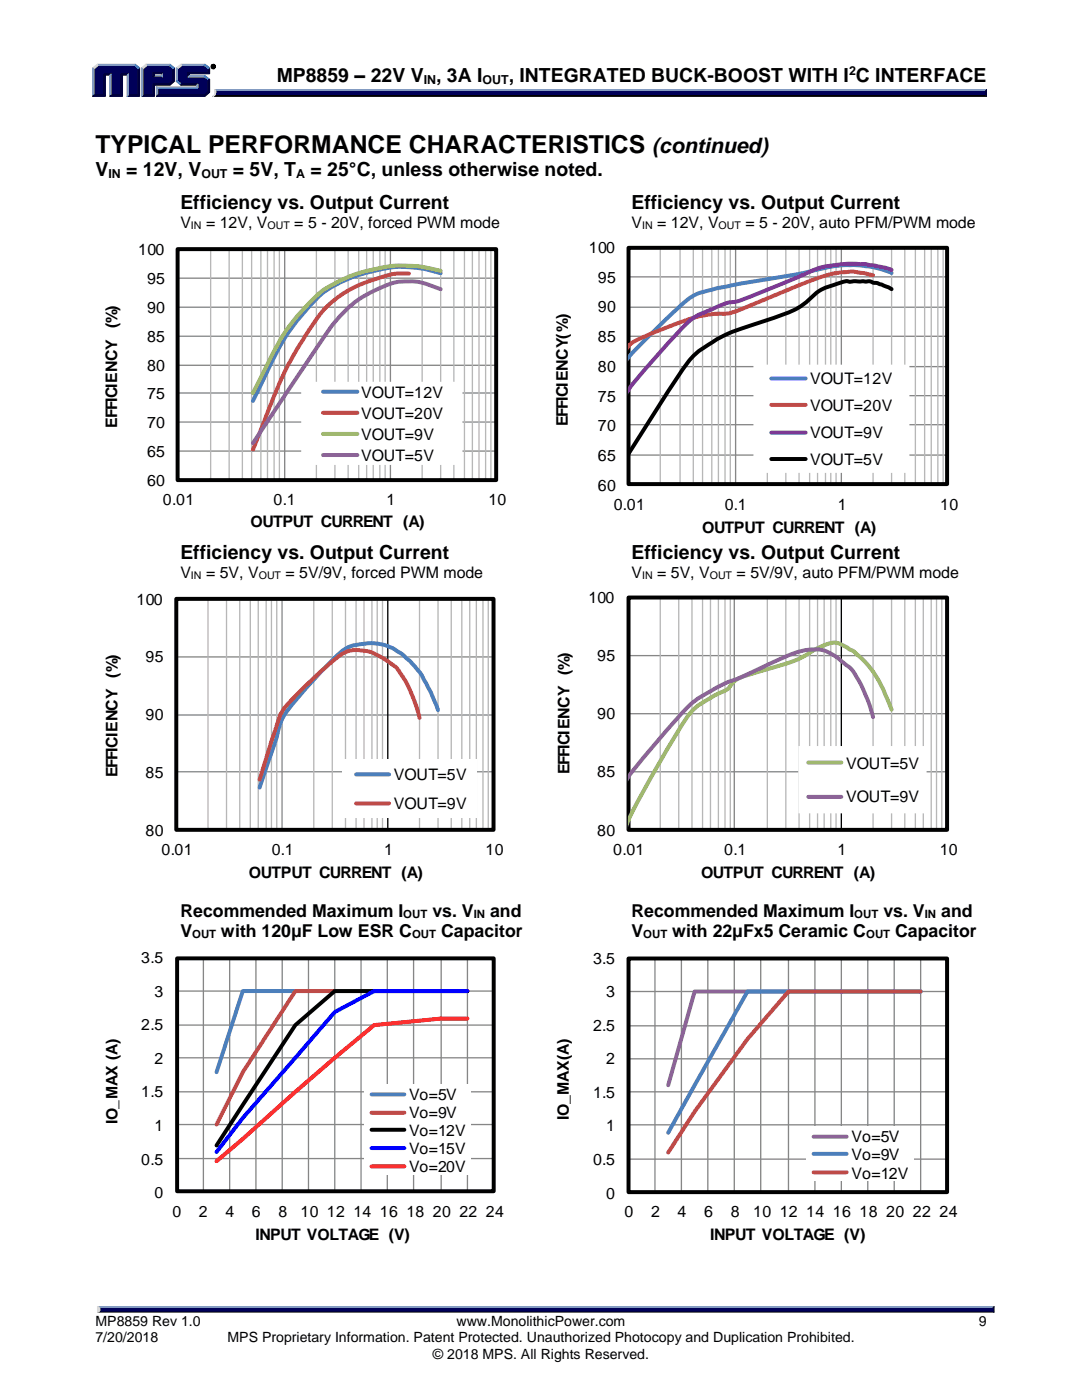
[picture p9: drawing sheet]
<svg xmlns="http://www.w3.org/2000/svg" width="216mm" height="279mm" viewBox="0 0 216 279" stroke-linecap="round" stroke-linejoin="round" font-family="sans-serif">
<g fill="#000" stroke="#000" stroke-width=".2">
<path d="M43 18.6h153.5l.4 .6h-154.4a.55 .55 0 0 0 .5-.6zM19.9 261.3h178.1l.4 .7h-178.9z"/>
<path d="M42.1 13.3a.45 .45 0 0 1 .9 0 .45 .45 0 0 1-.9 0zM42.2 13.2a.36 .36 0 0 0 .7 0 .36 .36 0 0 0-.7 0zM42.4 13.1h.4l-.2 .2 .2 .2-.3-.2-.1 .2zM42.5 13.1l.1 .2v-.1z"/>
</g>
<g fill="#7f99bf" stroke="#7f99bf" stroke-width=".2">
<path d="M19.5 260.7h178.9l-.4 .6h-178.1z"/>
<path d="M42.9 17.9h154l-.4 .7h-153.5z"/>
<path d="M30.8 15.1h1.4l.3 .3h-1.9z"/>
<path d="M36.1 12.8h4.8l-.2 .3h-4.4z"/>
<path d="M35.2 13.5l.2 .3v2.3l-.2 .2z"/>
<path d="M31.2 17.3h8v-.3l.3-.3v.9h-8z"/>
<path d="M31.2 17.3l.3 .3v1.4l-.3 .2z"/>
<path d="M37.8 15.1h3.1l-.2 .3h-3.2z"/>
<path d="M29.1 12.8h4.8l-.2 .3h-4.4z"/>
<path d="M28.2 13.5l.3 .3v5.2l-.3 .2z"/>
<path d="M32.2 14.7l.3-.2v.9l-.3-.3z"/>
<path d="M19.4 12.8h7.6l-.2 .3h-7.2z"/>
<path d="M18.5 13.5l.3 .3v5.2l-.3 .2z"/>
<path d="M22.2 14.7v4.3l-.3 .2v-4.2z"/>
<path d="M25.4 15l.2-.3v4.3l-.2 .2z"/>
</g>
<g fill="#000026" stroke="#000026" stroke-width=".2">
<path d="M198.4 260.7v1.3l-.4-.4v-.5z"/>
<path d="M196.9 17.9v1.3l-.4-.3v-.6z"/>
<path d="M36.3 16.7h3.2l-.3 .3h-3.1z"/>
<path d="M37.5 14.5h4.1v-.7l.2-.3v1.2h-4v.4l-.3 .3z"/>
<path d="M31.2 19.2l.3-.2h9.2l.9-.7v-2.3l.2-.2v2.6l-.9 .8z"/>
<path d="M30.6 16.7h3.1l.8-.6v-2.3l.3-.3v2.8l-.9 .7h-3.1v2.2h-2.6l.3-.2h2.1z"/>
<path d="M30.6 14.5h1.9l-.3 .2h-1.4v.4l-.2 .3z"/>
<path d="M27.6 13.8l.3-.3v5.7h-2.5l.2-.2h2z"/>
<path d="M20.8 14.7h1.4l-.3 .3h-.9v4.2h-2.5l.3-.2h2z"/>
<path d="M24.2 14.7h1.4l-.2 .3h-1v4.2h-2.5l.3-.2h2z"/>
</g>
<g fill="#000059" stroke="#000059" stroke-width=".2">
<path d="M19.9 261.1h178.1v.5h-178.1z"/>
<path d="M43.1 18.3h153.4v.6h-153.5z"/>
<path d="M18.8 13.8l.8-.7h7.2l.8 .7v5.2h-2v-4.3h-1.4v4.3h-2v-4.3h-1.4v4.3h-2z"/>
<path d="M28.5 13.8l.8-.7h2.2v1.4h-.9v.9h1.9v-.9h-1.3v-1.4h2.5l.8 .7v2.3l-.8 .6h-3.1v2.3h-2.1z"/>
<path d="M31.4 17.6h8v-.9h-3.1l-.9-.6v-2.3l.9-.7h4.4l.9 .7v.7h-4.1v.9h3.2l.9 .6v2.3l-.9 .7h-9.3z"/>
</g>
<g fill="#d9d9d9" stroke="#d9d9d9" stroke-width=".2">
<path d="M19.5 260.7l.4 .4v.5l-.4 .4z"/>
<path d="M42.9 17.9a.87 .87 0 0 1-.4 1.3h-.1l.5-.5z"/>
<path d="M35.2 13.5l.9-.7 .2 .3-.9 .7z"/>
<path d="M28.2 13.5l.9-.7 .2 .3-.8 .7z"/>
<path d="M18.5 13.5l.9-.7 .2 .3-.8 .7z"/>
</g>
<g fill="#195999" stroke="#195999" stroke-width=".2">
<path d="M35.2 16.3l.2-.2 .9 .6-.2 .3z"/>
<path d="M40.9 15.1l.9 .7-.2 .2-.9-.6z"/>
<path d="M33.9 12.8l.9 .7-.3 .3-.8-.7z"/>
<path d="M27 12.8l.9 .7-.3 .3-.8-.7z"/>
<path d="M40.9 12.8l.9 .7-.2 .3-.9-.7z"/>
</g>
<path d="M35.4 55.5h63.6M56.8 49.7v46.1M77.9 49.7v46.1M35.4 61.3h63.6M35.4 67.1h63.6M35.4 72.9h63.6M35.4 78.4h63.6M35.4 84.2h63.6M35.4 90h63.6M35.4 95.8v-46.1h63.6v46.1" fill="none" stroke="#868686" stroke-width=".26"/>
<g fill="none" stroke="#b7b7b7" stroke-width=".26">
<path d="M42 49.7v46.1M45.7 49.7v46.1M48.4 49.7v46.1M50.2 49.7v46.1M52.1 49.7v46.1M53.4 49.7v46.1M54.7 49.7v46.1M55.8 49.7v46.1M63.1 49.7v46.1M66.8 49.7v46.1M69.5 49.7v46.1M71.6 49.7v46.1"/>
<path d="M73.2 49.7v46.1M74.5 49.7v46.1M75.8 49.7v46.1M76.9 49.7v46.1M84.2 49.7v46.1M87.9 49.7v46.1M90.6 49.7v46.1M92.7 49.7v46.1M94.3 49.7v46.1M95.6 49.7v46.1M96.9 49.7v46.1M98 49.7v46.1"/>
</g>
<path d="M35.4 49.7h63.6v46.1h-63.6z" fill="none" stroke="#000" stroke-width=".79" stroke-linecap="butt"/>
<path d="M35.4 49.7v46.1h63.6" fill="none" stroke="#000" stroke-width=".26"/>
<path d="M87.9 54.5a24.1 24.1 0 0 0-15.7 .2 23.8 23.8 0 0 0-8.5 4.3 46 46 0 0 0-10.6 15.6l-2.6 5.4" fill="none" stroke="#4a7ebb" stroke-width=".79"/>
<path d="M81.6 54.6h-.6a13.2 13.2 0 0 0-6.2 1.1 21.6 21.6 0 0 0-13.3 10.4 75.1 75.1 0 0 0-8.6 17.5l-2.4 6.2" fill="none" stroke="#be4b48" stroke-width=".79"/>
<path d="M87.9 54.1a27.4 27.4 0 0 0-16.4 .4l-.8 .3a22 22 0 0 0-9.9 6.7 43.9 43.9 0 0 0-8.2 12.8l-2.1 4.1" fill="none" stroke="#98b954" stroke-width=".79"/>
<path d="M87.9 57.7l-.6-.2a13.5 13.5 0 0 0-13 .7 26.2 26.2 0 0 0-10.6 10.4l-13.2 19.8" fill="none" stroke="#7d60a0" stroke-width=".79"/>
<path d="M60.1 76.2h32.2v16.6h-32.2z" fill-rule="evenodd" fill="#fff"/>
<path d="M177.9 54.5l-3.2-1.1-3.7-.5a25.7 25.7 0 0 0-9.3 1.2l-4.1 .9-10.7 1.7a50.5 50.5 0 0 0-8.2 2.1 45.3 45.3 0 0 0-8.1 7.2l-5.4 5.5M64.5 78.2h6.8" fill="none" stroke="#4a7ebb" stroke-width=".79"/>
<path d="M174.2 54.9l-2-.4a17.9 17.9 0 0 0-10.5 1.5l-12.5 5.2a11 11 0 0 1-6.5 1.4 28.2 28.2 0 0 0-9.3 2.6 37.7 37.7 0 0 0-7.7 3.5l-.5 .6M64.5 82.4h6.8" fill="none" stroke="#be4b48" stroke-width=".79"/>
<path d="M64.5 86.6h6.8" fill="none" stroke="#98b954" stroke-width=".79"/>
<path d="M64.5 90.8h6.8" fill="none" stroke="#7d60a0" stroke-width=".79"/>
<path d="M125.4 55.3h63.6M146.8 49.5v47.1M167.9 49.5v47.1M125.4 61.3h63.6M125.4 67.1h63.6M125.4 73.2h63.6M125.4 79h63.6M125.4 84.8h63.6M125.4 90.8h63.6M125.4 96.6v-47.1h63.6v47.1" fill="none" stroke="#868686" stroke-width=".26"/>
<g fill="none" stroke="#b7b7b7" stroke-width=".26">
<path d="M131.7 49.5v47.1M135.7 49.5v47.1M138.3 49.5v47.1M140.2 49.5v47.1M142 49.5v47.1M143.4 49.5v47.1M144.7 49.5v47.1M145.7 49.5v47.1M153.1 49.5v47.1M156.8 49.5v47.1M159.4 49.5v47.1M161.6 49.5v47.1"/>
<path d="M163.1 49.5v47.1M164.7 49.5v47.1M165.8 49.5v47.1M166.8 49.5v47.1M174.2 49.5v47.1M177.9 49.5v47.1M180.5 49.5v47.1M182.7 49.5v47.1M184.5 49.5v47.1M185.8 49.5v47.1M187.1 49.5v47.1M188.2 49.5v47.1"/>
</g>
<path d="M125.4 49.5h63.6v47.1h-63.6z" fill="none" stroke="#000" stroke-width=".79" stroke-linecap="butt"/>
<path d="M125.4 49.5v47.1h63.6" fill="none" stroke="#000" stroke-width=".26"/>
<path d="M177.9 53.9l-1.3-.5-1.9-.4-2.1-.3h-1.2a23 23 0 0 0-9.2 1.3l-9.9 4.2a24.5 24.5 0 0 1-6.3 2.1 18.3 18.3 0 0 0-4.8 1.8 11.3 11.3 0 0 0-5.4 3.7l-7.4 8.3-2.1 2.4-1.1 1.6" fill="none" stroke="#7030a0" stroke-width=".79"/>
<path d="M177.9 57.7l-2-.9-1.5-.4a6.1 6.1 0 0 0-3-.2h-1.6a3.9 3.9 0 0 0-2.8 .5 10.3 10.3 0 0 0-5.6 3.1 16.6 16.6 0 0 1-6.8 3.6l-3.4 1.1a31.6 31.6 0 0 0-12.5 6.2 62.8 62.8 0 0 0-7 9.9l-6.5 10.2" fill="none" stroke="#000" stroke-width=".79"/>
<path d="M150.3 72.8h31.2v21.6h-31.2z" fill-rule="evenodd" fill="#fff"/>
<path d="M153.9 75.5h6.9M87.4 141.7l-1.3-3.1-.7-1.4a16.1 16.1 0 0 0-8.3-8.3 10.9 10.9 0 0 0-5.9-.2 7.5 7.5 0 0 0-4.6 2.7l-3.6 3.8a55.2 55.2 0 0 0-6.8 8.5l-1.3 4.3-3.1 9.2" fill="none" stroke="#4a7ebb" stroke-width=".79"/>
<path d="M153.9 80.8h6.9M83.7 143.3a24 24 0 0 0-4.9-10.3l-1.2-.9a10.2 10.2 0 0 0-7.1-2.4 9.1 9.1 0 0 0-4.9 2.9l-2 1.8a60.3 60.3 0 0 0-7.4 7.7l-.5 1.1-3.9 12.4" fill="none" stroke="#be4b48" stroke-width=".79"/>
<path d="M153.9 86.3h6.9" fill="none" stroke="#7030a0" stroke-width=".79"/>
<path d="M153.9 91.6h6.9" fill="none" stroke="#000" stroke-width=".79"/>
<path d="M56.3 119.5v46.1M35.2 131.1h63.3M35.2 142.7h63.3M35.2 154h63.3M35.2 165.6v-46.1h63.3v46.1" fill="none" stroke="#868686" stroke-width=".26"/>
<g fill="none" stroke="#b7b7b7" stroke-width=".26">
<path d="M41.5 119.5v46.1M45.2 119.5v46.1M47.8 119.5v46.1M49.9 119.5v46.1M51.5 119.5v46.1M53.1 119.5v46.1M54.2 119.5v46.1M55.2 119.5v46.1M62.6 119.5v46.1M66.3 119.5v46.1M68.9 119.5v46.1M71 119.5v46.1"/>
<path d="M72.6 119.5v46.1M74.2 119.5v46.1M75.3 119.5v46.1M76.3 119.5v46.1M83.7 119.5v46.1M87.4 119.5v46.1M90 119.5v46.1M92.1 119.5v46.1M93.7 119.5v46.1M95.1 119.5v46.1M96.4 119.5v46.1M97.4 119.5v46.1"/>
</g>
<path d="M35.2 119.5h63.3v46.1h-63.3z" fill="none" stroke="#000" stroke-width=".79" stroke-linecap="butt"/>
<path d="M77.4 119.5v46.1M35.2 165.6h63.3" fill="none" stroke="#000" stroke-width=".26"/>
<path d="M68.3 151.5h26.9v11.6h-26.9z" fill-rule="evenodd" fill="#fff"/>
<path d="M71 154.5h6.6" fill="none" stroke="#4a7ebb" stroke-width=".79"/>
<path d="M71 160.3h6.6" fill="none" stroke="#be4b48" stroke-width=".79"/>
<path d="M146.5 119.3v46.3M125.4 130.8h63.6M125.4 142.4h63.6M125.4 154h63.6M125.4 165.6v-46.3h63.6v46.3" fill="none" stroke="#868686" stroke-width=".26"/>
<g fill="none" stroke="#b7b7b7" stroke-width=".26">
<path d="M131.7 119.3v46.3M135.4 119.3v46.3M138.1 119.3v46.3M140.2 119.3v46.3M141.8 119.3v46.3M143.3 119.3v46.3M144.7 119.3v46.3M145.7 119.3v46.3M153.1 119.3v46.3M156.8 119.3v46.3M159.4 119.3v46.3M161.6 119.3v46.3"/>
<path d="M163.1 119.3v46.3M164.5 119.3v46.3M165.8 119.3v46.3M166.8 119.3v46.3M174.2 119.3v46.3M177.9 119.3v46.3M180.5 119.3v46.3M182.7 119.3v46.3M184.2 119.3v46.3M185.8 119.3v46.3M186.9 119.3v46.3M187.9 119.3v46.3"/>
</g>
<path d="M125.4 119.3h63.6v46.3h-63.6z" fill="none" stroke="#000" stroke-width=".79" stroke-linecap="butt"/>
<path d="M167.9 119.3v46.3M125.4 165.6h63.6" fill="none" stroke="#000" stroke-width=".26"/>
<path d="M177.9 141.6l-1.6-4-.9-1.7-1.3-2.1-1.7-2a13.4 13.4 0 0 0-3.9-2.9 3.6 3.6 0 0 0-4-.1l-1.7 .7a22.5 22.5 0 0 1-8.3 3.6 48.2 48.2 0 0 0-7.6 2.6l-.5 .4a4.8 4.8 0 0 1-3.2 2.4l-.5 .3a19.6 19.6 0 0 0-4.9 3.4 186.1 186.1 0 0 0-12.6 21.9" fill="none" stroke="#98b954" stroke-width=".79"/>
<path d="M174.2 143.1a26.6 26.6 0 0 0-4.6-9.9l-1.1-.7a8.4 8.4 0 0 0-7.5-2.8 42.6 42.6 0 0 0-9.9 3.9l-2.9 1.4a34.4 34.4 0 0 0-10.3 5.5 167.5 167.5 0 0 0-12.7 14.8" fill="none" stroke="#7d60a0" stroke-width=".79"/>
<path d="M159.3 148.9h25.6v13.4h-25.6z" fill-rule="evenodd" fill="#fff"/>
<path d="M161.3 152.2h6.6" fill="none" stroke="#98b954" stroke-width=".79"/>
<path d="M161.3 159h6.6" fill="none" stroke="#7d60a0" stroke-width=".79"/>
<g fill="none" stroke="#868686" stroke-width=".26">
<path d="M35.3 191.3h63.2v46.4M35.3 197.8h63.2M40.6 191.3v46.4M45.8 191.3v46.4M51.1 191.3v46.4M56.3 191.3v46.4M61.6 191.3v46.4M66.8 191.3v46.4M72 191.3v46.4M77.3 191.3v46.4M82.5 191.3v46.4M88 191.3v46.4"/>
<path d="M93.3 191.3v46.4M35.3 204.6h63.2M35.3 211.1h63.2M35.3 217.9h63.2M35.3 224.4h63.2M35.3 231.2h63.2"/>
</g>
<path d="M35.3 191.3h63.2v46.4h-63.2z" fill="none" stroke="#000" stroke-width=".78" stroke-linecap="butt"/>
<path d="M35.3 191.3v46.4h63.2" fill="none" stroke="#000" stroke-width=".26"/>
<path d="M93.3 197.8h-44.9l-5.2 16.2" fill="none" stroke="#4a7ebb" stroke-width=".78"/>
<path d="M93.3 197.8h-34.4l-10.5 16.2-5.2 10.4" fill="none" stroke="#be4b48" stroke-width=".78"/>
<path d="M93.3 197.8h-26.5l-7.9 6.8-15.7 24" fill="none" stroke="#000" stroke-width=".78"/>
<path d="M93.3 197.8h-18.6l-7.9 4.2-18.4 21.1-5.2 6.8" fill="none" stroke="#00f" stroke-width=".78"/>
<path d="M93.3 203.3h-5.3l-13.3 1.3-15.8 13.3-10.5 9.4-5.2 4.4" fill="none" stroke="#f00" stroke-width=".78"/>
<path d="M72.7 216.5h21.2v18h-21.2z" fill-rule="evenodd" fill="#fff"/>
<path d="M74.1 218.4h6.6" fill="none" stroke="#4a7ebb" stroke-width=".78"/>
<path d="M74.1 222.1h6.6" fill="none" stroke="#be4b48" stroke-width=".78"/>
<path d="M74.1 225.5h6.6" fill="none" stroke="#000" stroke-width=".78"/>
<path d="M74.1 229.1h6.6" fill="none" stroke="#00f" stroke-width=".78"/>
<path d="M74.1 232.8h6.6" fill="none" stroke="#f00" stroke-width=".78"/>
<g fill="none" stroke="#868686" stroke-width=".26">
<path d="M125.4 191.3h63.6v46.6M125.4 197.9h63.6M130.7 191.3v46.6M136 191.3v46.6M141.2 191.3v46.6M146.5 191.3v46.6M151.8 191.3v46.6M157.3 191.3v46.6M162.6 191.3v46.6M167.9 191.3v46.6M173.2 191.3v46.6M178.4 191.3v46.6"/>
<path d="M183.7 191.3v46.6M125.4 204.7h63.6M125.4 211.3h63.6M125.4 217.9h63.6M125.4 224.5h63.6M125.4 231.3h63.6"/>
</g>
<path d="M125.4 191.3h63.6v46.6h-63.6z" fill="none" stroke="#000" stroke-width=".79" stroke-linecap="butt"/>
<path d="M125.4 191.3v46.6h63.6" fill="none" stroke="#000" stroke-width=".26"/>
<path d="M183.7 197.9h-45.1l-5.3 18.7" fill="none" stroke="#7d60a0" stroke-width=".79"/>
<path d="M183.7 197.9h-34.5l-15.9 28.2" fill="none" stroke="#4a7ebb" stroke-width=".79"/>
<path d="M183.7 197.9h-26.4l-8.1 9.5-10.6 14.4-5.3 8.2" fill="none" stroke="#be4b48" stroke-width=".79"/>
<path d="M160.9 224.9h21.4v10.8h-21.4z" fill-rule="evenodd" fill="#fff"/>
<path d="M162.3 226.9h6.6" fill="none" stroke="#7d60a0" stroke-width=".79"/>
<path d="M162.3 230.3h6.6" fill="none" stroke="#4a7ebb" stroke-width=".79"/>
<path d="M162.3 234h6.6" fill="none" stroke="#be4b48" stroke-width=".79"/>
<text font-size="4.9" x="19" y="30.5">TYPICAL PERFORMANCE CHARACTERISTICS</text>
<text font-size="4.2" x="130.1" y="30.5">(continued)</text>
<g font-size="3.9">
<text x="55.2" y="16.3">MP8859 – 22V V , 3A I</text>
<text x="101.5" y="16.3">, INTEGRATED BUCK-BOOST WITH I C INTERFACE</text>
<text x="19" y="35.2">V</text>
<text x="25.2" y="35.2">= 12V, V</text>
<text x="46.5" y="35.2">= 5V, T</text>
<text x="62" y="35.2">= 25°C, unless otherwise noted.</text>
<text x="36" y="41.8">Efficiency vs. Output Current</text>
<text x="126" y="41.8">Efficiency vs. Output Current</text>
<text x="36" y="111.6">Efficiency vs. Output Current</text>
<text x="126" y="111.6">Efficiency vs. Output Current</text>
</g>
<g font-size="3.5">
<text x="36" y="183">Recommended Maximum I</text>
<text x="86.3" y="183">vs. V</text>
<text x="97.8" y="183">and</text>
<text x="126" y="183">Recommended Maximum I</text>
<text x="176.3" y="183">vs. V</text>
<text x="187.8" y="183">and</text>
<text x="36" y="187">V</text>
<text x="44.1" y="187">with 120μF Low ESR C</text>
<text x="88" y="187">Capacitor</text>
<text x="126" y="187">V</text>
<text x="134.1" y="187">with 22μFx5 Ceramic C</text>
<text x="178.6" y="187">Capacitor</text>
</g>
<g font-size="3.2">
<text x="36" y="45.5">V</text>
<text x="41.1" y="45.5">= 12V, V</text>
<text x="58.7" y="45.5">= 5 - 20V, forced PWM mode</text>
<text x="126" y="45.5">V</text>
<text x="131.1" y="45.5">= 12V, V</text>
<text x="148.7" y="45.5">= 5 - 20V, auto PFM/PWM mode</text>
<text x="27.6" y="50.8">100</text>
<text x="117.5" y="50.5">100</text>
<text x="29.3" y="56.6">95</text>
<text x="119.3" y="56.4">95</text>
<text x="29.3" y="62.4">90</text>
<text x="119.3" y="62.4">90</text>
<text x="29.3" y="68.2">85</text>
<text x="119.3" y="68.3">85</text>
<text x="29.3" y="73.9">80</text>
<text x="119.3" y="74.2">80</text>
<text x="161.6" y="76.6">VOUT=12V</text>
<text x="29.3" y="79.7">75</text>
<text x="72.1" y="79.5">VOUT=12V</text>
<text x="72.1" y="83.6">VOUT=20V</text>
<text x="119.3" y="80.1">75</text>
<text x="161.6" y="82">VOUT=20V</text>
<text x="23.4" y="85.3" transform="rotate(-90 23.4 85.3)">EFFICIENCY (%)</text>
<text x="29.3" y="85.5">70</text>
<text x="72.1" y="87.8">VOUT=9V</text>
<text x="113.3" y="85.1" transform="rotate(-90 113.3 85.1)">EFFICIENCY(%)</text>
<text x="119.3" y="86.1">70</text>
<text x="161.6" y="87.4">VOUT=9V</text>
<text x="29.3" y="91.3">65</text>
<text x="72.1" y="92">VOUT=5V</text>
<text x="119.3" y="92">65</text>
<text x="161.6" y="92.8">VOUT=5V</text>
<text x="29.3" y="97.1">60</text>
<text x="32.5" y="100.8">0.01</text>
<text x="54.6" y="100.8">0.1</text>
<text x="77.1" y="100.8">1</text>
<text x="97.4" y="100.8">10</text>
<text x="119.3" y="97.9">60</text>
<text x="122.5" y="101.7">0.01</text>
<text x="144.6" y="101.7">0.1</text>
<text x="167.2" y="101.7">1</text>
<text x="187.6" y="101.7">10</text>
<text x="50" y="105.2">OUTPUT CURRENT (A)</text>
<text x="140.1" y="106.3">OUTPUT CURRENT (A)</text>
<text x="36" y="115.3">V</text>
<text x="41.1" y="115.3">= 5V, V</text>
<text x="57" y="115.3">= 5V/9V, forced PWM mode</text>
<text x="126" y="115.3">V</text>
<text x="131.1" y="115.3">= 5V, V</text>
<text x="147" y="115.3">= 5V/9V, auto PFM/PWM mode</text>
<text x="27.3" y="120.6">100</text>
<text x="117.4" y="120.4">100</text>
<text x="119.2" y="131.9">95</text>
<text x="29" y="132.2">95</text>
<text x="29" y="143.8">90</text>
<text x="119.2" y="143.5">90</text>
<text x="23.4" y="155.1" transform="rotate(-90 23.4 155.1)">EFFICIENCY (%)</text>
<text x="29" y="155.3">85</text>
<text x="78.6" y="155.6">VOUT=5V</text>
<text x="113.6" y="154.5" transform="rotate(-90 113.6 154.5)">EFFICIENCY (%)</text>
<text x="119.2" y="155.1">85</text>
<text x="168.9" y="153.5">VOUT=5V</text>
<text x="78.6" y="161.5">VOUT=9V</text>
<text x="168.9" y="160.1">VOUT=9V</text>
<text x="29" y="166.9">80</text>
<text x="119.2" y="166.7">80</text>
<text x="32.2" y="170.7">0.01</text>
<text x="54.2" y="170.7">0.1</text>
<text x="76.7" y="170.7">1</text>
<text x="96.9" y="170.7">10</text>
<text x="122.3" y="170.5">0.01</text>
<text x="144.5" y="170.5">0.1</text>
<text x="167.1" y="170.5">1</text>
<text x="187.5" y="170.5">10</text>
<text x="49.7" y="175.3">OUTPUT CURRENT (A)</text>
<text x="139.9" y="175.1">OUTPUT CURRENT (A)</text>
<text x="118.3" y="192.3">3.5</text>
<text x="121" y="199">3</text>
<text x="118.3" y="205.7">2.5</text>
<text x="30.8" y="212.3">2</text>
<text x="121" y="212.4">2</text>
<text x="28.2" y="219">1.5</text>
<text x="118.3" y="219.1">1.5</text>
<text x="23.4" y="224.4" transform="rotate(-90 23.4 224.4)">IO_MAX (A)</text>
<text x="30.8" y="225.7">1</text>
<text x="113.5" y="223.5" transform="rotate(-90 113.5 223.5)">IO_MAX(A)</text>
<text x="121" y="225.8">1</text>
<text x="169.9" y="227.9">Vo=5V</text>
<text x="28.2" y="232.4">0.5</text>
<text x="118.3" y="232.5">0.5</text>
<text x="169.9" y="231.6">Vo=9V</text>
<text x="121" y="239.2">0</text>
<text x="169.9" y="235.2">Vo=12V</text>
<text x="34.4" y="242.8">0</text>
<text x="39.7" y="242.8">2</text>
<text x="45" y="242.8">4</text>
<text x="50.3" y="242.8">6</text>
<text x="55.6" y="242.8">8</text>
<text x="60" y="242.8">10</text>
<text x="65.2" y="242.8">12</text>
<text x="70.5" y="242.8">14</text>
<text x="75.8" y="242.8">16</text>
<text x="81.1" y="242.8">18</text>
<text x="86.4" y="242.8">20</text>
<text x="91.7" y="242.8">22</text>
<text x="96.9" y="242.8">24</text>
<text x="124.6" y="243">0</text>
<text x="129.9" y="243">2</text>
<text x="135.2" y="243">4</text>
<text x="140.5" y="243">6</text>
<text x="145.8" y="243">8</text>
<text x="150.3" y="243">10</text>
<text x="155.6" y="243">12</text>
<text x="160.9" y="243">14</text>
<text x="166.2" y="243">16</text>
<text x="171.5" y="243">18</text>
<text x="176.8" y="243">20</text>
<text x="182.1" y="243">22</text>
<text x="187.4" y="243">24</text>
<text x="51" y="247.5">INPUT VOLTAGE (V)</text>
<text x="141.7" y="247.6">INPUT VOLTAGE (V)</text>
</g>
<g font-size="3.1">
<text x="28.2" y="192.3">3.5</text>
<text x="30.8" y="198.9">3</text>
<text x="28.2" y="205.6">2.5</text>
<text x="81.6" y="219.5">Vo=5V</text>
<text x="81.6" y="223.1">Vo=9V</text>
<text x="81.6" y="226.7">Vo=12V</text>
<text x="81.6" y="230.3">Vo=15V</text>
<text x="81.6" y="233.9">Vo=20V</text>
<text x="30.8" y="239.1">0</text>
</g>
<g font-size="2.8">
<text x="19" y="264.7">MP8859 Rev 1.0</text>
<text x="19" y="267.9">7/20/2018</text>
<text x="45.4" y="267.9">MPS Proprietary Information. Patent Protected. Unauthorized Photocopy and Duplication Prohibited.</text>
<text x="91.1" y="264.7">www.MonolithicPower.com</text>
<text x="195.3" y="264.7">9</text>
<text x="86.4" y="271.2">© 2018 MPS. All Rights Reserved.</text>
</g>
<g font-size="2.5">
<text x="84.5" y="16.7">IN</text>
<text x="96.3" y="16.7">OUT</text>
<text x="169.4" y="14.9">2</text>
<text x="21.6" y="35.5">IN</text>
<text x="40.2" y="35.5">OUT</text>
<text x="59.1" y="35.5">A</text>
</g>
<g font-size="2.3">
<text x="80.5" y="183.2">OUT</text>
<text x="94.5" y="183.2">IN</text>
<text x="170.5" y="183.2">OUT</text>
<text x="184.5" y="183.2">IN</text>
<text x="38.3" y="187.2">OUT</text>
<text x="82.2" y="187.2">OUT</text>
<text x="128.3" y="187.2">OUT</text>
<text x="172.8" y="187.2">OUT</text>
</g>
<g font-size="2.1">
<text x="38.1" y="45.7">IN</text>
<text x="53.4" y="45.7">OUT</text>
<text x="128.1" y="45.7">IN</text>
<text x="143.4" y="45.7">OUT</text>
<text x="38.1" y="115.5">IN</text>
<text x="51.6" y="115.5">OUT</text>
<text x="128.1" y="115.5">IN</text>
<text x="141.6" y="115.5">OUT</text>
</g>
</svg>
